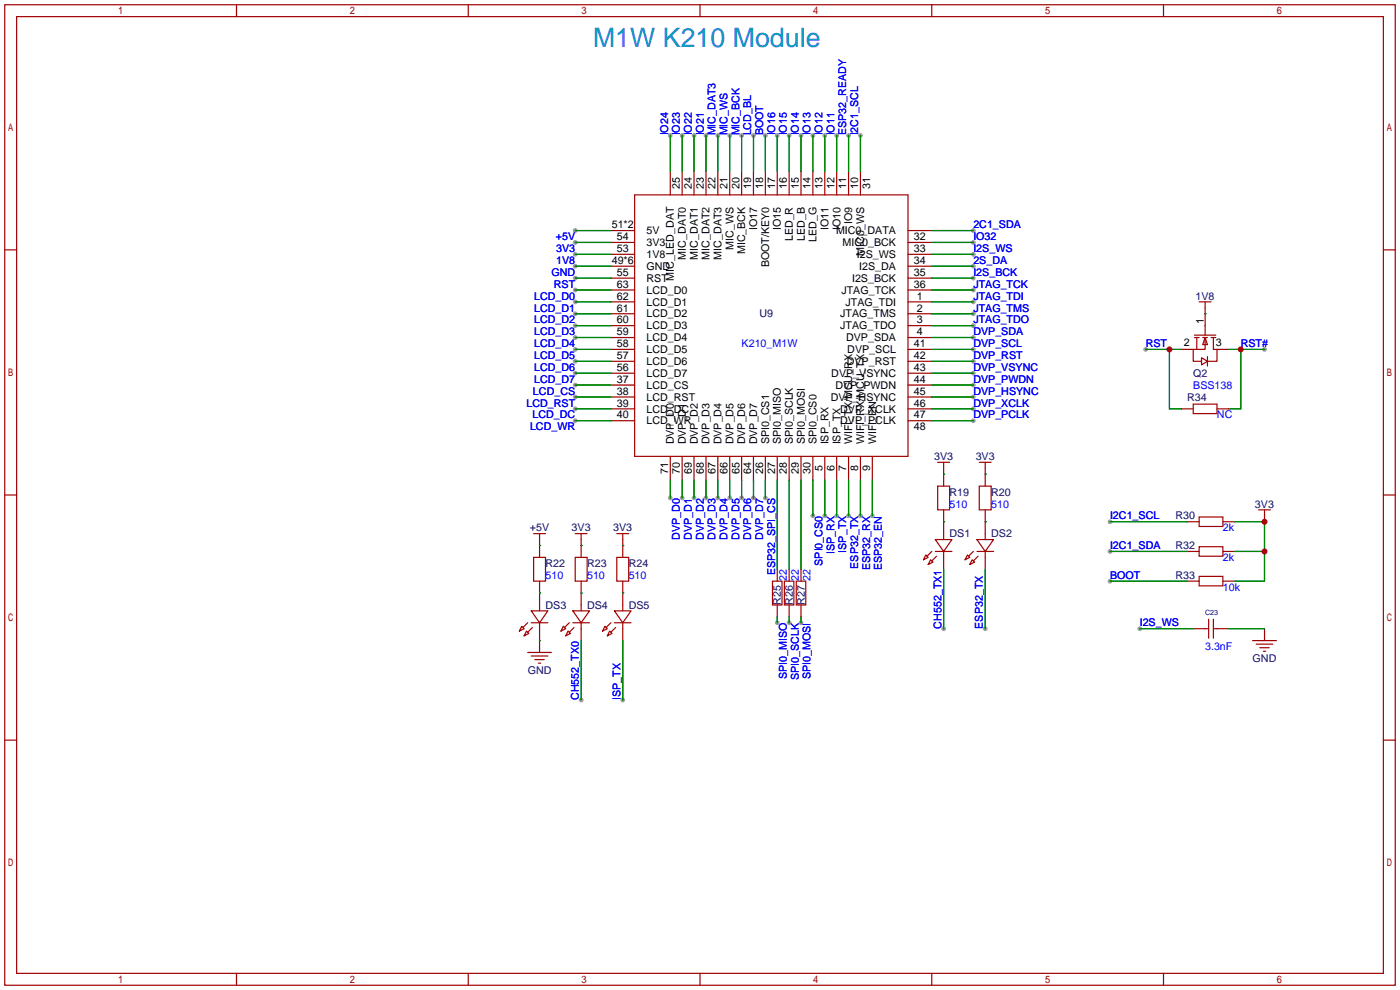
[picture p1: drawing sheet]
<svg xmlns="http://www.w3.org/2000/svg" width="299mm" height="212mm" viewBox="0 0 299 212" stroke-linecap="round" stroke-linejoin="round" font-family="sans-serif">
<g fill="#999">
<circle cx="176.3" cy="110.2" r=".51"/>
<circle cx="178.8" cy="110.2" r=".51"/>
<circle cx="181.4" cy="110.2" r=".51"/>
<circle cx="183.9" cy="110.2" r=".51"/>
<circle cx="186.4" cy="110.2" r=".51"/>
<circle cx="181.4" cy="29" r=".51"/>
<circle cx="178.8" cy="29" r=".51"/>
<circle cx="176.3" cy="29" r=".51"/>
<circle cx="173.7" cy="29" r=".51"/>
<circle cx="171.2" cy="29" r=".51"/>
<circle cx="168.7" cy="29" r=".51"/>
<circle cx="166.1" cy="29" r=".51"/>
<circle cx="163.6" cy="29" r=".51"/>
<circle cx="161" cy="29" r=".51"/>
<circle cx="158.5" cy="29" r=".51"/>
<circle cx="156" cy="29" r=".51"/>
<circle cx="153.4" cy="29" r=".51"/>
<circle cx="150.9" cy="29" r=".51"/>
<circle cx="148.3" cy="29" r=".51"/>
<circle cx="145.8" cy="29" r=".51"/>
<circle cx="143.3" cy="29" r=".51"/>
<circle cx="208" cy="64.5" r=".51"/>
<circle cx="208" cy="67.1" r=".51"/>
<circle cx="208" cy="69.6" r=".51"/>
<circle cx="166.1" cy="133.1" r=".51"/>
<circle cx="168.7" cy="133.1" r=".51"/>
<circle cx="171.2" cy="133.1" r=".51"/>
<circle cx="163.6" cy="106.4" r=".51"/>
<circle cx="173.7" cy="110.2" r=".51"/>
<circle cx="183.9" cy="29" r=".51"/>
<circle cx="208" cy="62" r=".51"/>
<circle cx="208" cy="49.3" r=".51"/>
<circle cx="208" cy="51.8" r=".51"/>
<circle cx="208" cy="54.4" r=".51"/>
<circle cx="208" cy="56.9" r=".51"/>
<circle cx="208" cy="59.4" r=".51"/>
<circle cx="122.9" cy="82.3" r=".51"/>
<circle cx="122.9" cy="89.9" r=".51"/>
<circle cx="208" cy="72.1" r=".51"/>
<circle cx="208" cy="74.7" r=".51"/>
<circle cx="208" cy="77.2" r=".51"/>
<circle cx="208" cy="79.8" r=".51"/>
<circle cx="208" cy="82.3" r=".51"/>
<circle cx="208" cy="84.8" r=".51"/>
<circle cx="208" cy="87.4" r=".51"/>
<circle cx="208" cy="89.9" r=".51"/>
<circle cx="122.9" cy="84.8" r=".51"/>
<circle cx="122.9" cy="87.4" r=".51"/>
<circle cx="122.9" cy="79.8" r=".51"/>
<circle cx="122.9" cy="77.2" r=".51"/>
<circle cx="122.9" cy="74.7" r=".51"/>
<circle cx="122.9" cy="72.1" r=".51"/>
<circle cx="122.9" cy="69.6" r=".51"/>
<circle cx="122.9" cy="67.1" r=".51"/>
<circle cx="122.9" cy="64.5" r=".51"/>
<circle cx="122.9" cy="62" r=".51"/>
<circle cx="161" cy="106.4" r=".51"/>
<circle cx="158.5" cy="106.4" r=".51"/>
<circle cx="156" cy="106.4" r=".51"/>
<circle cx="153.4" cy="106.4" r=".51"/>
<circle cx="150.9" cy="106.4" r=".51"/>
<circle cx="148.3" cy="106.4" r=".51"/>
<circle cx="145.8" cy="106.4" r=".51"/>
<circle cx="143.3" cy="106.4" r=".51"/>
<circle cx="122.9" cy="59.4" r=".51"/>
<circle cx="122.9" cy="56.9" r=".51"/>
<circle cx="122.9" cy="54.4" r=".51"/>
<circle cx="122.9" cy="51.8" r=".51"/>
<circle cx="122.9" cy="49.3" r=".51"/>
<circle cx="244.9" cy="74.7" r=".51"/>
<circle cx="270.3" cy="74.7" r=".51"/>
<circle cx="124.2" cy="149.6" r=".51"/>
<circle cx="133.1" cy="149.6" r=".51"/>
<circle cx="201.7" cy="134.4" r=".51"/>
<circle cx="210.6" cy="134.4" r=".51"/>
<circle cx="237.2" cy="124.2" r=".51"/>
<circle cx="237.2" cy="117.9" r=".51"/>
<circle cx="237.2" cy="111.5" r=".51"/>
<circle cx="243.6" cy="134.4" r=".51"/>
</g>
<g fill="none" stroke="#a10000" stroke-width=".25">
<path d="M1 1h297.2v209.6h-297.2zM3.6 3.6h292.1v204.4h-292.1zM50.5 1v2.6M100.1 1v2.6M149.6 1v2.6M199.1 1v2.6M248.7 1v2.6M143.3 36.6v5.1M145.8 36.6v5.1M148.3 36.6v5.1M150.9 36.6v5.1M153.4 36.6v5.1"/>
<path d="M156 36.6v5.1M158.5 36.6v5.1M161 36.6v5.1M163.6 36.6v5.1M166.1 36.6v5.1M168.7 36.6v5.1M171.2 36.6v5.1M173.7 36.6v5.1M176.3 36.6v5.1M178.8 36.6v5.1M181.4 36.6v5.1M183.9 36.6v5.1"/>
<path d="M1 53.4h2.6M130.6 49.3h5M130.6 51.8h5M130.6 54.4h5M130.6 56.9h5M130.6 59.4h5M135.6 41.7h58.5v55.8h-58.5zM194.1 49.3h5M194.1 51.8h5M194.1 54.4h5M194.1 56.9h5M194.1 59.4h5"/>
<path d="M295.7 53.4h2.5M130.6 62h5M130.6 64.5h5M130.6 67.1h5M130.6 69.6h5M130.6 74.7h5M130.6 72.1h5M130.6 77.2h5M130.6 79.8h5M194.1 62h5M194.1 64.5h5M194.1 67.1h5"/>
<path d="M194.1 69.6h5M194.1 74.7h5M194.1 72.1h5M194.1 77.2h5M194.1 79.8h5M252.5 74.7h2.5M255.3 72.1h1M255.3 71.6h4.5M255.8 72.1v2.6M256.3 64.5h2.5M256.8 76.5l1.3 .7-1.3 .8zM257 72.1h1.1"/>
<path d="M257.6 72.1v2.6h-2.6v2.5h1.8M257.6 72.1l.5 1.6h-1.1zM257.6 64.5v7.1M258.1 76.2v2M258.8 72.1h1M259.3 72.1v2.6h.8v2.5h-2M260.1 74.7h2.5M130.6 82.3h5M130.6 84.8h5M130.6 87.4h5M130.6 89.9h5M143.3 97.5v5.1"/>
<path d="M145.8 97.5v5.1M148.3 97.5v5.1M150.9 97.5v5.1M153.4 97.5v5.1M156 97.5v5.1M158.5 97.5v5.1M161 97.5v5.1M163.6 97.5v5.1M166.1 97.5v5.1M168.7 97.5v5.1M171.2 97.5v5.1M173.7 97.5v5.1"/>
<path d="M176.3 97.5v5.1M178.8 97.5v5.1M181.4 97.5v5.1M183.9 97.5v5.1M186.4 97.5v5.1M194.1 82.3h5M194.1 84.8h5M194.1 87.4h5M194.1 89.9h5M200.4 98.8h2.5M201.7 98.8v5.1M209.3 98.8h2.5"/>
<path d="M210.6 98.8v5.1M252.5 87.4h2.5M255 86.4h5.1v2h-5.1zM260.1 87.4h2.5M1 105.8h2.6M114 119.1h2.6v5.1h-2.6zM114 114h2.6M115.3 114v5.1M122.9 119.1h2.6v5.1h-2.6zM122.9 114h2.6M124.2 114v5.1M131.8 119.1h2.6v5.1h-2.6z"/>
<path d="M131.8 114h2.6M133.1 114v5.1M197.9 118.6l.5 .5-1 .5zM198.9 119.6l.5 .5-1 .5zM199.1 117.9l-1 1M199.9 115.3h3.6l-1.8 2.6zM199.9 117.9h3.6M200.2 118.9l-1.1 1M200.4 103.9h2.5v5.1h-2.5zM201.7 109v6.3M201.7 117.9v3.8M206.8 118.6l.5 .5-1.1 .5z"/>
<path d="M207.8 119.6l.5 .5-1 .5zM208 117.9l-1 1M208.8 115.3h3.5l-1.7 2.6zM208.8 117.9h3.5M209 118.9l-1 1M209.3 103.9h2.5v5.1h-2.5zM210.6 109v6.3M210.6 117.9v3.8M253.7 117.9h2.6M253.7 111.5h2.6M256.3 110.5h5.1v2h-5.1zM256.3 116.8h5.1v2.1h-5.1z"/>
<path d="M261.4 117.9h2.5M261.4 111.5h2.5M269 109h2.5M270.3 109v2.5M295.7 105.8h2.5M111.5 133.9l.5 .5-1 .5zM112.5 134.9l.5 .5-1 .5zM112.8 133.1l-1 1M112.8 139.4h5.1M113.5 130.6h3.6l-1.8 2.5zM113.5 133.1h3.6M113.8 134.1l-1 1"/>
<path d="M115.3 124.2v6.4M115.3 133.1v6.3M120.4 133.9l.5 .5-1 .5zM121.4 134.9l.5 .5-1 .5zM121.7 133.1l-1.1 1M122.4 130.6h3.6l-1.8 2.5zM122.4 133.1h3.6M122.7 134.1l-1 1M124.2 124.2v6.4M124.2 133.1v3.8M129.3 133.9l.5 .5-1 .5zM130.3 134.9l.5 .5-1 .5z"/>
<path d="M130.6 133.1l-1.1 1M131.3 130.6h3.6l-1.8 2.5zM131.3 133.1h3.6M131.6 134.1l-1 1M133.1 124.2v6.4M133.1 133.1v3.8M165.1 124.2h2v5.1h-2zM166.1 121.7v2.5M166.1 129.3v2.5M167.6 124.2h2.1v5.1h-2.1zM168.7 121.7v2.5M168.7 129.3v2.5"/>
<path d="M170.2 124.2h2v5.1h-2zM171.2 121.7v2.5M171.2 129.3v2.5M253.7 124.2h2.6M255 134.4h3.3M256.3 123.2h5.1v2h-5.1zM258.3 132.3v4.1M259.3 132.3v4.1M259.3 134.4h3.3M261.4 124.2h2.5M267.7 136.9h5.1M268.5 137.7h3.5"/>
<path d="M269.2 138.4h2.1M270 139.2h.5M270.3 134.4v2.5M1 158.2h2.6M113.5 140.2h3.6M114.3 141h2M115.1 141.7h.5M295.7 158.2h2.5M50.5 208v2.6M100.1 208v2.6M149.6 208v2.6M199.1 208v2.6"/>
<path d="M248.7 208v2.6"/>
</g>
<g fill="none" stroke="#008700" stroke-width=".25">
<path d="M143.3 29v7.6M145.8 29v7.6M148.3 29v7.6M150.9 29v7.6M153.4 29v7.6M156 29v7.6M158.5 29v7.6M161 29v7.6M163.6 29v7.6M166.1 29v7.6M168.7 29v7.6M171.2 29v7.6"/>
<path d="M173.7 29v7.6M176.3 29v7.6M178.8 29v7.6M181.4 29v7.6M183.9 29v7.6M122.9 49.3h7.7M122.9 51.8h7.7M122.9 54.4h7.7M122.9 56.9h7.7M122.9 59.4h7.7M199.1 49.3h8.9M199.1 51.8h8.9"/>
<path d="M199.1 54.4h8.9M199.1 56.9h8.9M199.1 59.4h8.9M122.9 64.5h7.7M122.9 67.1h7.7M122.9 69.6h7.7M122.9 62h7.7M122.9 72.1h7.7M122.9 74.7h7.7M122.9 77.2h7.7M122.9 79.8h7.7M199.1 64.5h8.9"/>
<path d="M199.1 67.1h8.9M199.1 69.6h8.9M199.1 62h8.9M199.1 72.1h8.9M199.1 74.7h8.9M199.1 77.2h8.9M199.1 79.8h8.9M244.9 74.7h7.6M249.9 74.7v12.7h2.6M257.6 67.1h.1M262.6 74.7h7.7M265.2 74.7v12.7h-2.6"/>
<path d="M122.9 82.3h7.7M122.9 89.9h7.7M122.9 84.8h7.7M122.9 87.4h7.7M199.1 82.3h8.9M199.1 89.9h8.9M199.1 84.8h8.9M199.1 87.4h8.9M115.3 116.6h.1M124.2 116.6h.1M133.1 116.6h.1M143.3 102.6v3.8"/>
<path d="M145.8 102.6v3.8M148.3 102.6v3.8M150.9 102.6v3.8M153.4 102.6v3.8M156 102.6v3.8M158.5 102.6v3.8M161 102.6v3.8M163.6 102.6v3.8M166.1 102.6v19.1M168.7 102.6v19.1M171.2 102.6v19.1M173.7 102.6v7.6"/>
<path d="M176.3 102.6v7.6M178.8 102.6v7.6M181.4 102.6v7.6M183.9 102.6v7.6M186.4 102.6v7.6M201.7 101.3h.1M201.7 111.5h.1M210.6 101.3h.1M210.6 111.5h.1M237.2 117.9h16.5M237.2 111.5h16.5M263.9 117.9h6.4"/>
<path d="M263.9 111.5h6.4v12.7h-6.4M115.3 126.7h.1M115.3 136.9h.1M124.2 126.7h.1M124.2 136.9v12.7M133.1 126.7h.1M133.1 136.9v12.7M166.1 131.8v1.3M168.7 131.8v1.3M171.2 131.8v1.3M201.7 121.7v12.7M210.6 121.7v12.7"/>
<path d="M237.2 124.2h16.5M243.6 134.4h11.4M262.6 134.4h7.7"/>
</g>
<g fill="#c00">
<circle cx="249.9" cy="74.7" r=".63"/>
<circle cx="265.2" cy="74.7" r=".63"/>
<circle cx="270.3" cy="117.9" r=".63"/>
<circle cx="270.3" cy="111.5" r=".63"/>
</g>
<text font-size="5.7" fill="#09f" x="126.7" y="10">M1W K210 Module</text>
<g font-size="2.3" fill="#00f">
<text x="142.8" y="29" transform="rotate(-90 142.8 29)">IO24</text>
<text x="145.3" y="29" transform="rotate(-90 145.3 29)">IO23</text>
<text x="147.9" y="29" transform="rotate(-90 147.9 29)">IO22</text>
<text x="150.4" y="29" transform="rotate(-90 150.4 29)">IO21</text>
<text x="152.9" y="29" transform="rotate(-90 152.9 29)">MIC_DAT3</text>
<text x="155.5" y="29" transform="rotate(-90 155.5 29)">MIC_WS</text>
<text x="158" y="29" transform="rotate(-90 158 29)">MIC_BCK</text>
<text x="160.6" y="29" transform="rotate(-90 160.6 29)">LCD_BL</text>
<text x="163.1" y="29" transform="rotate(-90 163.1 29)">BOOT</text>
<text x="165.6" y="29" transform="rotate(-90 165.6 29)">IO16</text>
<text x="168.2" y="29" transform="rotate(-90 168.2 29)">IO15</text>
<text x="170.7" y="29" transform="rotate(-90 170.7 29)">IO14</text>
<text x="173.3" y="29" transform="rotate(-90 173.3 29)">IO13</text>
<text x="175.8" y="29" transform="rotate(-90 175.8 29)">IO12</text>
<text x="178.3" y="29" transform="rotate(-90 178.3 29)">IO11</text>
<text x="180.9" y="29" transform="rotate(-90 180.9 29)">ESP32_READY</text>
<text x="183.4" y="29" transform="rotate(-90 183.4 29)">I2C1_SCL</text>
<text x="118.8" y="51.3">+5V</text>
<text x="118.9" y="53.9">3V3</text>
<text x="208" y="48.8">2C1_SDA</text>
<text x="208" y="51.3">IO32</text>
<text x="208" y="53.9">I2S_WS</text>
<text x="117.9" y="59">GND</text>
<text x="118.9" y="56.4">1V8</text>
<text x="208" y="56.4">2S_DA</text>
<text x="208" y="59">I2S_BCK</text>
<text x="114.2" y="64">LCD_D0</text>
<text x="118.4" y="61.5">RST</text>
<text x="208" y="64">JTAG_TDI</text>
<text x="208" y="61.5">JTAG_TCK</text>
<text x="114.2" y="71.7">LCD_D3</text>
<text x="114.2" y="69.1">LCD_D2</text>
<text x="114.2" y="66.6">LCD_D1</text>
<text x="208" y="66.6">JTAG_TMS</text>
<text x="208" y="69.1">JTAG_TDO</text>
<text x="208" y="71.7">DVP_SDA</text>
<text x="114.2" y="76.7">LCD_D5</text>
<text x="114.2" y="74.2">LCD_D4</text>
<text x="158.5" y="74.2">K210_M1W</text>
<text x="208" y="74.2">DVP_SCL</text>
<text x="208" y="76.7">DVP_RST</text>
<text x="244.9" y="74.2">RST</text>
<text x="265.2" y="74.2">RST#</text>
<text x="114.2" y="81.8">LCD_D7</text>
<text x="114.2" y="79.3">LCD_D6</text>
<text x="208" y="79.3">DVP_VSYNC</text>
<text x="208" y="81.8">DVP_PWDN</text>
<text x="255" y="83.1">BSS138</text>
<text x="112.5" y="86.9">LCD_RST</text>
<text x="113.8" y="89.4">LCD_DC</text>
<text x="113.9" y="84.4">LCD_CS</text>
<text x="208" y="84.4">DVP_HSYNC</text>
<text x="208" y="86.9">DVP_XCLK</text>
<text x="208" y="89.4">DVP_PCLK</text>
<text x="260.1" y="89.4">NC</text>
<text x="113.3" y="92">LCD_WR</text>
<text x="202.9" y="108.5">510</text>
<text x="211.8" y="108.5">510</text>
<text x="237.2" y="111">I2C1_SCL</text>
<text x="261.4" y="113.6">2k</text>
<text x="145.3" y="115.3" transform="rotate(-90 145.3 115.3)">DVP_D0</text>
<text x="147.9" y="115.3" transform="rotate(-90 147.9 115.3)">DVP_D1</text>
<text x="150.4" y="115.3" transform="rotate(-90 150.4 115.3)">DVP_D2</text>
<text x="152.9" y="115.3" transform="rotate(-90 152.9 115.3)">DVP_D3</text>
<text x="155.5" y="115.3" transform="rotate(-90 155.5 115.3)">DVP_D4</text>
<text x="158" y="115.3" transform="rotate(-90 158 115.3)">DVP_D5</text>
<text x="160.6" y="115.3" transform="rotate(-90 160.6 115.3)">DVP_D6</text>
<text x="163.1" y="115.3" transform="rotate(-90 163.1 115.3)">DVP_D7</text>
<text x="178.3" y="118.4" transform="rotate(-90 178.3 118.4)">ISP_RX</text>
<text x="180.9" y="118.1" transform="rotate(-90 180.9 118.1)">ISP_TX</text>
<text x="237.2" y="117.4">I2C1_SDA</text>
<text x="261.4" y="119.9">2k</text>
<text x="116.6" y="123.7">510</text>
<text x="125.5" y="123.7">510</text>
<text x="134.4" y="123.7">510</text>
<text x="165.6" y="123" transform="rotate(-90 165.6 123)">ESP32_SPI_CS</text>
<text x="168.2" y="124.2" transform="rotate(-90 168.2 124.2)">22</text>
<text x="170.7" y="124.2" transform="rotate(-90 170.7 124.2)">22</text>
<text x="173.3" y="124.2" transform="rotate(-90 173.3 124.2)">22</text>
<text x="175.8" y="120.9" transform="rotate(-90 175.8 120.9)">SPI0_CS0</text>
<text x="183.4" y="121.6" transform="rotate(-90 183.4 121.6)">ESP32_TX</text>
<text x="186" y="121.8" transform="rotate(-90 186 121.8)">ESP32_RX</text>
<text x="188.5" y="121.8" transform="rotate(-90 188.5 121.8)">ESP32_EN</text>
<text x="237.2" y="123.7">BOOT</text>
<text x="261.4" y="126.3">10k</text>
<text x="201.2" y="134.4" transform="rotate(-90 201.2 134.4)">CH552_TX1</text>
<text x="210.1" y="134.4" transform="rotate(-90 210.1 134.4)">ESP32_TX</text>
<text x="243.6" y="133.9">I2S_WS</text>
<text x="257.6" y="139">3.3nF</text>
<text x="123.7" y="149.6" transform="rotate(-90 123.7 149.6)">CH552_TX0</text>
<text x="132.6" y="149.6" transform="rotate(-90 132.6 149.6)">ISP_TX</text>
<text x="168.2" y="145.2" transform="rotate(-90 168.2 145.2)">SPI0_MISO</text>
<text x="170.7" y="145.3" transform="rotate(-90 170.7 145.3)">SPI0_SCLK</text>
<text x="173.3" y="145.2" transform="rotate(-90 173.3 145.2)">SPI0_MOSI</text>
</g>
<g font-size="2.3">
<text x="145.3" y="40.4" transform="rotate(-90 145.3 40.4)">25</text>
<text x="147.9" y="40.4" transform="rotate(-90 147.9 40.4)">24</text>
<text x="150.4" y="40.4" transform="rotate(-90 150.4 40.4)">23</text>
<text x="152.9" y="40.4" transform="rotate(-90 152.9 40.4)">22</text>
<text x="155.5" y="40.4" transform="rotate(-90 155.5 40.4)">21</text>
<text x="158" y="40.4" transform="rotate(-90 158 40.4)">20</text>
<text x="160.6" y="40.4" transform="rotate(-90 160.6 40.4)">19</text>
<text x="163.1" y="40.4" transform="rotate(-90 163.1 40.4)">18</text>
<text x="165.6" y="40.4" transform="rotate(-90 165.6 40.4)">17</text>
<text x="168.2" y="40.4" transform="rotate(-90 168.2 40.4)">16</text>
<text x="170.7" y="40.4" transform="rotate(-90 170.7 40.4)">15</text>
<text x="173.3" y="40.4" transform="rotate(-90 173.3 40.4)">14</text>
<text x="175.8" y="40.4" transform="rotate(-90 175.8 40.4)">13</text>
<text x="178.3" y="40.4" transform="rotate(-90 178.3 40.4)">12</text>
<text x="180.9" y="40.4" transform="rotate(-90 180.9 40.4)">11</text>
<text x="183.4" y="40.4" transform="rotate(-90 183.4 40.4)">10</text>
<text x="186" y="40.4" transform="rotate(-90 186 40.4)">31</text>
<text x="182.1" y="47.9" transform="rotate(-90 182.1 47.9)">IO9</text>
<text x="130.7" y="48.8">51*2</text>
<text x="131.8" y="53.9">53</text>
<text x="131.8" y="51.3">54</text>
<text x="138.2" y="50.1">5V</text>
<text x="138.2" y="52.6">3V3</text>
<text x="156.7" y="53.3" transform="rotate(-90 156.7 53.3)">MIC_WS</text>
<text x="161.8" y="49.2" transform="rotate(-90 161.8 49.2)">IO17</text>
<text x="166.9" y="49.2" transform="rotate(-90 166.9 49.2)">IO15</text>
<text x="169.4" y="51.6" transform="rotate(-90 169.4 51.6)">LED_R</text>
<text x="172" y="51.4" transform="rotate(-90 172 51.4)">LED_B</text>
<text x="174.5" y="51.7" transform="rotate(-90 174.5 51.7)">LED_G</text>
<text x="177.1" y="49.2" transform="rotate(-90 177.1 49.2)">IO11</text>
<text x="178.7" y="50.1">MIC0_DATA</text>
<text x="179.6" y="49.2" transform="rotate(-90 179.6 49.2)">IO10</text>
<text x="180.1" y="52.6">MIC0_BCK</text>
<text x="195.3" y="51.3">32</text>
<text x="195.3" y="53.9">33</text>
<text x="130.7" y="56.4">49*6</text>
<text x="131.8" y="59">55</text>
<text x="138.2" y="57.7">GND</text>
<text x="138.2" y="55.1">1V8</text>
<text x="144" y="60" transform="rotate(-90 144 60)">MIC_LED_DAT</text>
<text x="146.6" y="55.5" transform="rotate(-90 146.6 55.5)">MIC_DAT0</text>
<text x="149.1" y="55.5" transform="rotate(-90 149.1 55.5)">MIC_DAT1</text>
<text x="151.7" y="55.5" transform="rotate(-90 151.7 55.5)">MIC_DAT2</text>
<text x="154.2" y="55.5" transform="rotate(-90 154.2 55.5)">MIC_DAT3</text>
<text x="159.3" y="54.4" transform="rotate(-90 159.3 54.4)">MIC_BCK</text>
<text x="164.4" y="57.2" transform="rotate(-90 164.4 57.2)">BOOT/KEY0</text>
<text x="183.1" y="55.1">I2S_WS</text>
<text x="183.6" y="57.7">I2S_DA</text>
<text x="184.7" y="54.6" transform="rotate(-90 184.7 54.6)">MIC0_WS</text>
<text x="195.3" y="56.4">34</text>
<text x="195.3" y="59">35</text>
<text x="131.8" y="64">62</text>
<text x="131.8" y="61.5">63</text>
<text x="138.2" y="60.2">RST</text>
<text x="138.2" y="65.3">LCD_D1</text>
<text x="138.2" y="62.8">LCD_D0</text>
<text x="179.8" y="62.8">JTAG_TCK</text>
<text x="180.7" y="65.3">JTAG_TDI</text>
<text x="182.1" y="60.2">I2S_BCK</text>
<text x="195.3" y="61.5">36</text>
<text x="196" y="64">1</text>
<text x="131.8" y="71.7">59</text>
<text x="131.8" y="69.1">60</text>
<text x="131.8" y="66.6">61</text>
<text x="138.2" y="70.4">LCD_D3</text>
<text x="138.2" y="67.8">LCD_D2</text>
<text x="179.6" y="67.8">JTAG_TMS</text>
<text x="179.6" y="70.4">JTAG_TDO</text>
<text x="196" y="66.6">2</text>
<text x="196" y="69.1">3</text>
<text x="196" y="71.7">4</text>
<text x="257.3" y="69.3" transform="rotate(-90 257.3 69.3)">1</text>
<text x="131.8" y="76.7">57</text>
<text x="131.8" y="74.2">58</text>
<text x="138.2" y="75.5">LCD_D5</text>
<text x="138.2" y="72.9">LCD_D4</text>
<text x="180.8" y="72.9">DVP_SDA</text>
<text x="181.1" y="75.5">DVP_SCL</text>
<text x="195.3" y="76.7">42</text>
<text x="195.3" y="74.2">41</text>
<text x="253" y="73.9">2</text>
<text x="259.9" y="73.9">3</text>
<text x="131.8" y="81.8">37</text>
<text x="131.8" y="79.3">56</text>
<text x="138.2" y="83.1">LCD_CS</text>
<text x="138.2" y="80.5">LCD_D7</text>
<text x="138.2" y="78">LCD_D6</text>
<text x="177.7" y="80.5">DVP_VSYNC</text>
<text x="178.6" y="83.1">DVP_PWDN</text>
<text x="181" y="78">DVP_RST</text>
<text x="195.3" y="79.3">43</text>
<text x="195.3" y="81.8">44</text>
<text x="131.8" y="84.4">38</text>
<text x="131.8" y="86.9">39</text>
<text x="131.8" y="89.4">40</text>
<text x="138.2" y="85.6">LCD_RST</text>
<text x="138.2" y="88.2">LCD_DC</text>
<text x="177.5" y="85.6">DVP_HSYNC</text>
<text x="179.6" y="88.2">DVP_XCLK</text>
<text x="195.3" y="84.4">45</text>
<text x="195.3" y="86.9">46</text>
<text x="195.3" y="89.4">47</text>
<text x="138.2" y="90.7">LCD_WR</text>
<text x="144" y="95" transform="rotate(-90 144 95)">DVP_D0</text>
<text x="146.6" y="95" transform="rotate(-90 146.6 95)">DVP_D1</text>
<text x="149.1" y="95" transform="rotate(-90 149.1 95)">DVP_D2</text>
<text x="151.7" y="95" transform="rotate(-90 151.7 95)">DVP_D3</text>
<text x="154.2" y="95" transform="rotate(-90 154.2 95)">DVP_D4</text>
<text x="156.7" y="95" transform="rotate(-90 156.7 95)">DVP_D5</text>
<text x="159.3" y="95" transform="rotate(-90 159.3 95)">DVP_D6</text>
<text x="161.8" y="95" transform="rotate(-90 161.8 95)">DVP_D7</text>
<text x="164.4" y="95" transform="rotate(-90 164.4 95)">SPI0_CS1</text>
<text x="166.9" y="95" transform="rotate(-90 166.9 95)">SPI0_MISO</text>
<text x="169.4" y="95" transform="rotate(-90 169.4 95)">SPI0_SCLK</text>
<text x="172" y="95" transform="rotate(-90 172 95)">SPI0_MOSI</text>
<text x="174.5" y="95" transform="rotate(-90 174.5 95)">SPI0_CS0</text>
<text x="177.1" y="95" transform="rotate(-90 177.1 95)">ISP_RX</text>
<text x="179.6" y="90.7">DVP_PCLK</text>
<text x="179.6" y="95" transform="rotate(-90 179.6 95)">ISP_TX</text>
<text x="182.1" y="95" transform="rotate(-90 182.1 95)">WIFI_TX/MCU_RX</text>
<text x="184.7" y="95" transform="rotate(-90 184.7 95)">WIFI_RX/MCU_TX</text>
<text x="187.2" y="95" transform="rotate(-90 187.2 95)">WIFI_EN</text>
<text x="195.3" y="92">48</text>
<text x="142.8" y="101.3" transform="rotate(-90 142.8 101.3)">71</text>
<text x="145.3" y="101.3" transform="rotate(-90 145.3 101.3)">70</text>
<text x="147.9" y="101.3" transform="rotate(-90 147.9 101.3)">69</text>
<text x="150.4" y="101.3" transform="rotate(-90 150.4 101.3)">68</text>
<text x="152.9" y="101.3" transform="rotate(-90 152.9 101.3)">67</text>
<text x="155.5" y="101.3" transform="rotate(-90 155.5 101.3)">66</text>
<text x="158" y="101.3" transform="rotate(-90 158 101.3)">65</text>
<text x="160.6" y="101.3" transform="rotate(-90 160.6 101.3)">64</text>
<text x="163.1" y="101.3" transform="rotate(-90 163.1 101.3)">26</text>
<text x="165.6" y="101.3" transform="rotate(-90 165.6 101.3)">27</text>
<text x="168.2" y="101.3" transform="rotate(-90 168.2 101.3)">28</text>
<text x="170.7" y="101.3" transform="rotate(-90 170.7 101.3)">29</text>
<text x="173.3" y="101.3" transform="rotate(-90 173.3 101.3)">30</text>
<text x="175.8" y="100.7" transform="rotate(-90 175.8 100.7)">5</text>
<text x="178.3" y="100.7" transform="rotate(-90 178.3 100.7)">6</text>
<text x="180.9" y="100.7" transform="rotate(-90 180.9 100.7)">7</text>
<text x="183.4" y="100.7" transform="rotate(-90 183.4 100.7)">8</text>
<text x="186" y="100.7" transform="rotate(-90 186 100.7)">9</text>
</g>
<g font-size="2.3" fill="#000080">
<text x="255.5" y="64">1V8</text>
<text x="162.3" y="67.8">U9</text>
<text x="255" y="80.5">Q2</text>
<text x="253.7" y="85.6">R34</text>
<text x="199.6" y="98.3">3V3</text>
<text x="208.5" y="98.3">3V3</text>
<text x="202.9" y="105.9">R19</text>
<text x="211.8" y="105.9">R20</text>
<text x="113.2" y="113.6">+5V</text>
<text x="122.2" y="113.6">3V3</text>
<text x="131.1" y="113.6">3V3</text>
<text x="251.2" y="111">R30</text>
<text x="268.2" y="108.5">3V3</text>
<text x="202.9" y="114.8">DS1</text>
<text x="211.8" y="114.8">DS2</text>
<text x="251.2" y="117.4">R32</text>
<text x="116.6" y="121.2">R22</text>
<text x="125.5" y="121.2">R23</text>
<text x="134.4" y="121.2">R24</text>
<text x="251.2" y="123.7">R33</text>
<text x="116.6" y="130.1">DS3</text>
<text x="125.5" y="130.1">DS4</text>
<text x="134.4" y="130.1">DS5</text>
<text x="166.9" y="129.3" transform="rotate(-90 166.9 129.3)">R25</text>
<text x="169.4" y="129.3" transform="rotate(-90 169.4 129.3)">R26</text>
<text x="172" y="129.3" transform="rotate(-90 172 129.3)">R27</text>
<text x="267.7" y="141.5">GND</text>
<text x="112.8" y="144">GND</text>
</g>
<text font-size="1.5" fill="#000080" x="257.6" y="131.5">C23</text>
</svg>
